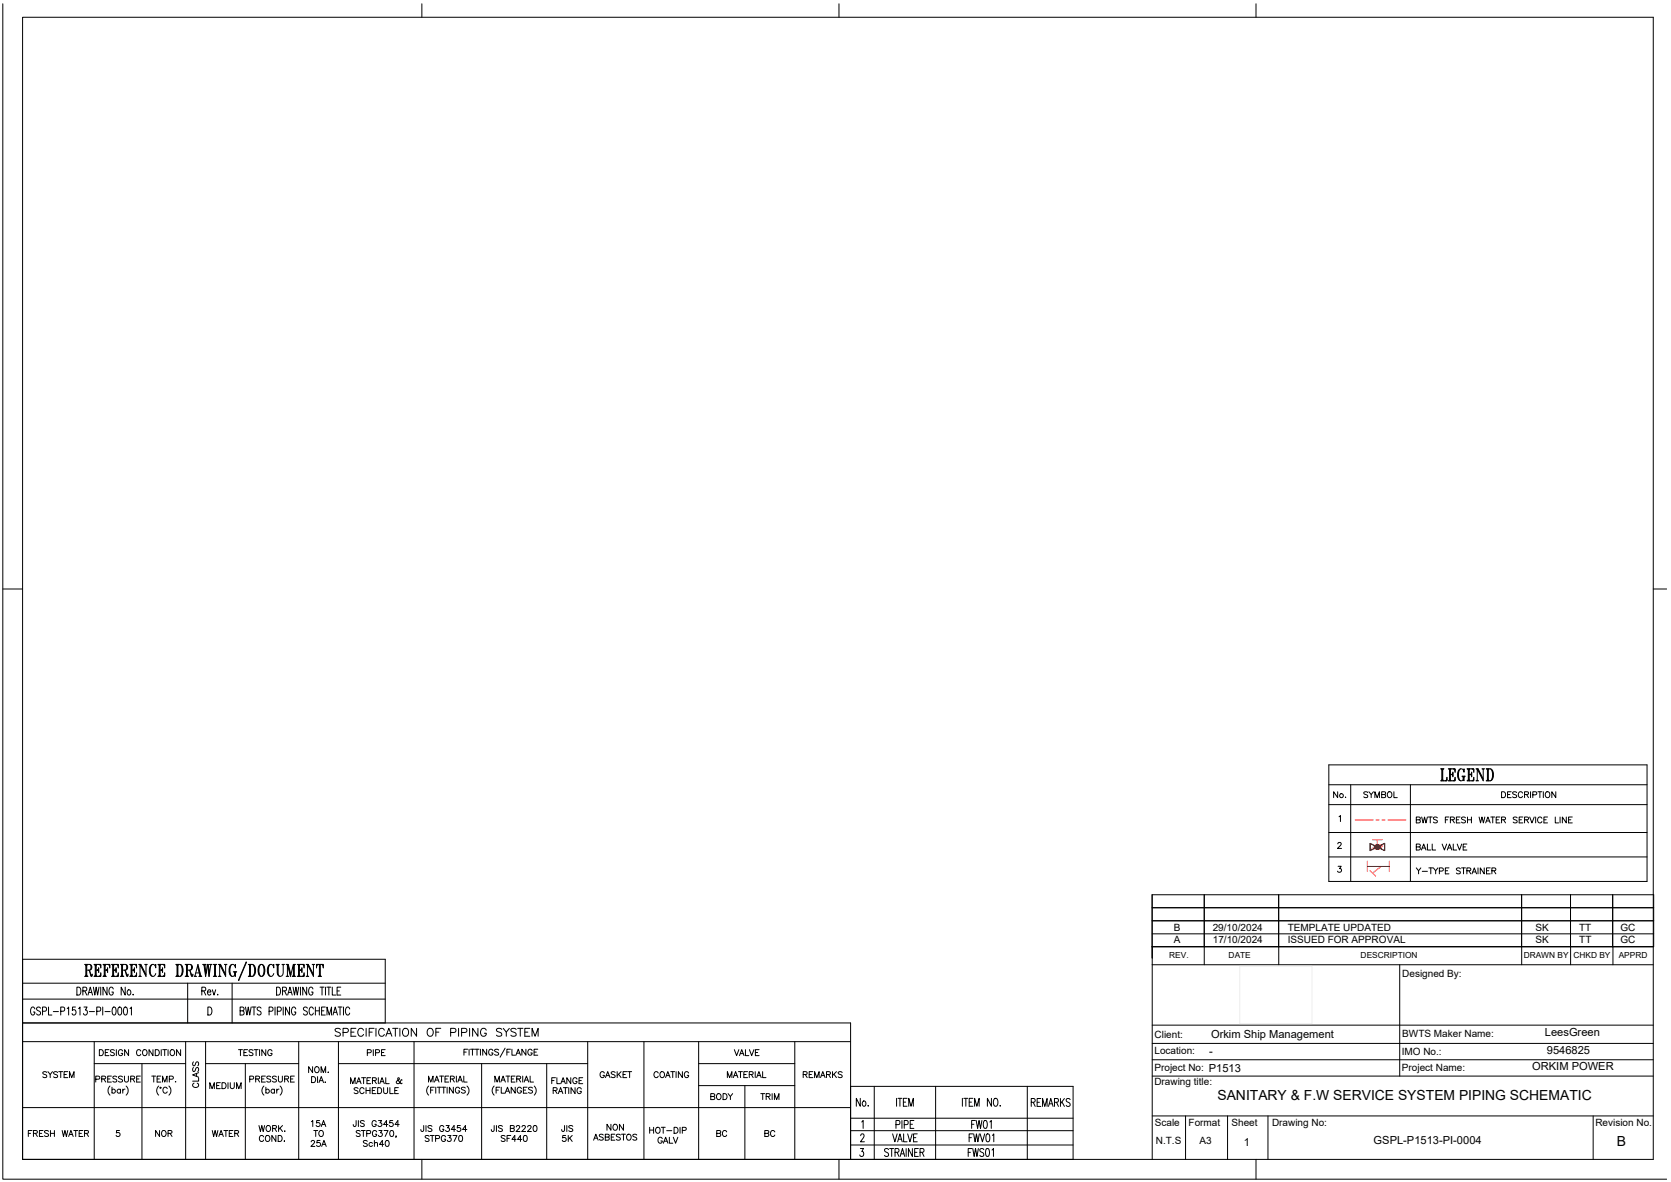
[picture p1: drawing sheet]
<svg xmlns="http://www.w3.org/2000/svg" width="420mm" height="297mm" viewBox="0 0 420 297" stroke-linecap="round" stroke-linejoin="round" font-family="sans-serif">
<!-- layer: Template -->
<g fill="none" stroke="#000" stroke-width=".25">
<path d="M5.7 4.3h410v287.1h-410zM106.1 1v3.3M211 1v3.3M315.8 1v3.3M.7 148h5M415.7 148h3.4M334.1 192.2h80v29.3h-80zM334.1 197.2h80M339.6 197.2v24.3M343.9 199.2l-.4-.2-.6 .2 .2 .3 .7 .4v.5h-.5l-.4-.2M344.2 199l.6 .7v.7M345.3 199l-.5 .7"/>
<path d="M347.4 199.7l.9-.1v-.5l-.9-.1v1.4l.9-.1v-.5l-.2-.1M349 199.2a.65 .65 0 0 1 1 .5 .65 .65 0 0 1-1 .5l-.2-.3zM350.5 199v1.4h.8M354.6 197.2v24.3M377.6 199h.4a.78 .78 0 0 1 .6 .7 .78 .78 0 0 1-.6 .7h-.4zM379.1 199.7h.5M380 199h-.9v1.4h.9M381.3 199.2l-.3-.2-.7 .2 .2 .3 .8 .5v.2l-.3 .2-.7-.2M382.8 199.3a.6 .6 0 0 0-.8-.3 .6 .6 0 0 0-.2 .9 .55 .55 0 0 0 .4 .5 .55 .55 0 0 0 .6-.3M383.3 199.7l.9-.1 .1-.5-1-.1v1.4M383.8 199.7l.5 .7M384.8 199v1.4"/>
<path d="M385.4 199.7h.9v-.6l-.9-.1v1.4M386.7 199h1M387.2 199v1.4M388.1 199v1.4M388.7 199.2a.65 .65 0 0 1 1 .5 .65 .65 0 0 1-1 .5l-.2-.3zM391.2 199v1.4l-1-1.4v1.4M334.1 202.2h80M334.1 209.2h80M334.1 215.3h80M336.4 212.1l.3-.4h.3l.2 .3-.2 .5-.7 .7h1M336.5 217.7h.7l-.4 .6a.5 .5 0 0 1 .4 .8 .5 .5 0 0 1-.9-.2M336.7 205.3l.3-.3v1.5"/>
<path d="M344.5 211.9l1.8 1 1.9-1v1.9l-1.9-.9-1.8 .9zM345.7 200.4v-1.4l.6 1.4 .5-1.4v1.4M345.7 212.9h1.2M356.1 206h.9l.1-.4-.3-.3h-.7v1.5l.9-.1 .1-.4-.3-.3M356.1 212.8l.9-.1 .1-.3-.3-.3h-.7v1.5l.9-.1 .1-.4-.3-.3M356.1 218.1l.6 .7v.8M357.3 218.1l-.6 .7M357.4 213.6l.6-1.5 .5 1.5M357.5 205.3l.3 1.5 .4-1.5 .3 1.5 .4-1.5M357.6 213.1h.7M357.6 219h1.3M358.9 212.1v1.5h.9"/>
<path d="M359.1 205.3h1M359.3 218.1h1M359.6 205.3v1.5M359.8 218.1v1.5M360.1 212.1v1.5h.9M360.4 218.1l.6 .7v.8M361.4 205.5l-.4-.2-.6 .2 .2 .4 .8 .5v.2l-.4 .2-.6-.2M361.6 218.1l-.6 .7M361.9 218.9l.9-.1v-.6l-.9-.1v1.5M362.6 212.1l.6 1.5 .6-1.5M363.4 206h.6M363.4 218.8h.6"/>
<path d="M363.9 213.6l.6-1.5 .5 1.5M364.1 213.1h.7M364.3 205.3h-.9v1.5M364.3 218.1h-.9v1.5h.9M364.7 206h.9l.1-.4-.4-.3h-.6v1.5M365.2 206l.5 .8M365.4 212.1v1.5h.9M366.2 206h.6M366.4 212.1l.6 1.5 .5-1.5M367.1 205.3h-.9v1.5h.9M367.2 218.3l-.4-.2-.6 .2 .1 .4 .8 .3v.5l-.5 .1-.4-.2M367.5 218.1h1"/>
<path d="M367.9 212.8h.6M368 218.1v1.5M368.5 205.5l-.4-.2-.6 .2 .1 .4 .9 .5v.2l-.4 .2-.6-.2M368.8 212.1h-.9v1.5h.9M368.8 218.8h.9l.1-.6-1-.1v1.5M369 206h1M369 205.3v1.5M369.3 218.8l.5 .8M370 205.3v1.5M370.1 219.6l.6-1.5 .6 1.5M370.3 219.1h.8M371.6 218.1v1.5"/>
<path d="M371.9 205.3l.4 1.5 .3-1.5 .4 1.5 .3-1.5M373.2 218.1v1.5l-1-1.5v1.5M373.6 206.8l.5-1.5 .6 1.5M373.8 206.3h.7M373.8 218.8h.5M374.7 218.1h-.9v1.5h.9M374.8 205.3h1M375.1 218.8h.9l.1-.6-1-.1v1.5M375.3 205.3v1.5M375.6 218.8l.5 .8M376.2 206h.6M377.1 205.3h-.9v1.5h.9"/>
<path d="M377.6 206h.8l.1-.6-.9-.1v1.5M378 206l.6 .8M381.5 205.5l-.4-.2-.6 .2 .1 .4 .8 .3-.1 .5-.5 .1-.3-.2M382 206h.6M382.9 205.3h-.9v1.5h.9M383.3 206h.9l.1-.6-1-.1v1.5M383.8 206l.5 .8M384.6 205.3l.6 1.5 .6-1.5M386.1 205.3v1.5M387.7 205.7a.61 .61 0 0 0-.8-.3 .61 .61 0 0 0-.3 .8 .56 .56 0 0 0 .5 .6 .56 .56 0 0 0 .6-.3M388.2 206h.6M389.1 205.3h-.9v1.5h.9"/>
<path d="M391.1 205.3v1.5h.8M392.3 205.3v1.5M393.8 205.3v1.5l-1-1.5v1.5M394.4 206h.6M395.3 205.3h-.9v1.5h.9M289.7 238h126.1v-13.1h-126.1v66.5M289.7 234.7h126.1M289.7 231.4h126.1M289.7 228.1h126.1M289.7 237.9h126M302.8 224.9v17.5M321.5 224.9v17.5"/>
<path d="M382.6 224.9v13.1M382.6 237.9v4.5M394.9 224.9v17.5M405.5 224.9v13.1M405.6 237.9v4.5M289.7 257.6h126M289.7 242.4h126M351.9 242.4v28M289.7 266.3h126M289.7 262.2h126M289.7 270.4h126M106.1 291.4v4.9"/>
<path d="M211 291.4v4.9M289.7 280.4h126M298.1 280.4v11M308.7 280.4v11M315.8 291.4v4.9M318.8 280.4v11M400.6 280.4v11"/>
</g>
<path d="M311.7 242.8h18.2v14.4h-18.2z" fill="none" stroke="#eee" stroke-width=".25"/>
<!-- layer: TEXT -->
<g fill="none" stroke="#000" stroke-width=".25">
<path d="M8.8 253.6a.56 .56 0 0 0-.7-.5 .56 .56 0 0 0-.4 .7v.5a.58 .58 0 0 0 .5 .8 .58 .58 0 0 0 .6-.8h-.4M10.2 253.4a.5 .5 0 0 0-.7-.3 .5 .5 0 0 0-.2 .6l.6 .4a.53 .53 0 0 1 .1 .9 .53 .53 0 0 1-.8-.2M10.7 254.1h.6l.3-.2-.1-.7-.8-.1v2M12.2 253.1v2h.8M13.4 254.2h1.3M15.3 254.1h.6l.3-.2-.1-.7-.8-.1v2M16.9 253.4l.4-.3v2M19 253.1h-.7v.7a.61 .61 0 0 1 .8 .6 .61 .61 0 0 1-.9 .5l-.1-.2M19.3 248.1a1.07 1.07 0 0 1 1.1 .7 1.07 1.07 0 0 1-.3 1.2l-.8 .1zM19.8 253.4l.3-.3v2M20.8 249h.7l.3-.2-.1-.6-.9-.1v2M21.1 253.1h.8l-.4 .7a.57 .57 0 0 1 .5 .9 .57 .57 0 0 1-1 0"/>
<path d="M21.3 242.4h1.3a.75 .75 0 0 1 .5 .7 .75 .75 0 0 1-.5 .7h-.8M21.3 245.4h.8M21.3 249l.5 1.1M21.4 242.4l.2 .1M21.5 242.4l.1 .3M21.6 242.4v3M21.6 245.2l-.2 .2M21.6 245.1l-.1 .3M21.7 242.5v2.7M21.8 242.4v3M21.8 245.1l.1 .3M21.8 245.2l.2 .2"/>
<path d="M21.9 242.4l-.1 .3M22 242.4l-.2 .1M22.1 250.1l.6-2 .6 2M22.2 243.8l.3 .1 .4 1.5h.2l.1-.6M22.3 249.4h.7M22.5 243.9l.4 1 .1 .2 .2-.2M22.5 254.2h1.3M22.6 242.4l.3 .4v.6l-.3 .4M22.8 244.8l.3 .4M22.9 242.7v.8M23.5 248.1l.3 2 .4-2 .3 2 .4-2M23.6 242.4h1.7v.8l-.1-.8"/>
<path d="M23.6 245.4h1.7v-.9l-.1 .9M23.7 242.4l.2 .1M23.8 242.4l.1 .3M23.9 242.4v3M23.9 245.2l-.2 .2M23.9 245.1l-.1 .3M24.1 242.5v2.7M24.2 242.4v3M24.2 243.8h.6M24.2 245.1l.1 .3M24.2 245.2l.2 .2M24.3 242.4l-.1 .3"/>
<path d="M24.3 254.1l.9-.1 .1-.3-.1-.5-.9-.1v2M24.4 242.4l-.2 .1M24.8 243.2v1.2zM24.8 243.5l-.2 .3 .2 .3M24.8 243.6l-.4 .2 .4 .1M24.8 242.4l.5 .1M25 242.4l.3 .3M25.1 242.4l.2 .4M25.3 248.1v2M25.3 245.2l-.5 .2M25.3 245.1l-.3 .3M25.3 244.9l-.2 .5"/>
<path d="M25.8 253.1v2M25.9 242.4h1.7v.8l-.1-.8M25.9 245.4h.8M26 242.4l.2 .1M26.1 242.4l.1 .3M26.2 242.4v3M26.2 245.2l-.2 .2M26.2 245.1l-.1 .3M26.3 242.5v2.7M26.4 254.2h1.3M26.4 243.8h.7M26.4 242.4v3"/>
<path d="M26.4 245.1l.1 .3M26.4 245.2l.2 .2M26.5 242.4l-.1 .3M26.6 242.4l-.2 .1M26.9 248.1v2l-1-2v2M27.1 243.2v1.2zM27.1 243.5l-.3 .3 .3 .3M27.1 243.6l-.5 .2 .5 .1M27.1 242.4l.5 .1M27.3 242.4l.3 .3M27.4 242.4l.2 .4M28 242.4h1.7v.8l-.1-.8"/>
<path d="M28 245.4h1.7v-.9l-.1 .9M28.1 242.4l.2 .1M28.2 242.4l.1 .3M28.3 242.4v3M28.3 245.2l-.2 .2M28.3 245.1l-.1 .3M28.4 253.2l.4-.1a1.35 1.35 0 0 1 0 2h-.2a1.5 1.5 0 0 1-.2-1.9zM28.5 242.5v2.7M28.5 248.5a.56 .56 0 0 0-.7-.4 .56 .56 0 0 0-.4 .7v.5a.57 .57 0 0 0 .5 .8 .57 .57 0 0 0 .6-.8h-.4M28.6 243.8h.6M28.6 242.4v3M28.6 245.1l.1 .3"/>
<path d="M28.6 245.2l.2 .2M28.7 242.4l-.1 .3M28.8 242.4l-.2 .1M29.2 243.2v1.2zM29.2 243.5l-.2 .3 .2 .3M29.2 243.6l-.4 .2 .4 .1M29.2 242.4l.5 .1M29.4 242.4l.3 .3M29.5 242.4l.2 .4M29.7 245.2l-.5 .2M29.7 245.1l-.3 .3M29.7 244.9l-.2 .5"/>
<path d="M29.8 253.2l.4-.1a1.39 1.39 0 0 1 0 2h-.2a1.57 1.57 0 0 1-.2-1.9zM30.3 242.4h1.3a.75 .75 0 0 1 .5 .7 .75 .75 0 0 1-.5 .7h-.8M30.3 245.4h.8M30.4 242.4l.2 .1M30.5 242.4l.1 .3M30.6 242.4v3M30.6 245.2l-.2 .2M30.6 245.1l-.1 .3M30.7 242.5v2.7M30.8 242.4v3M30.8 245.1l.1 .3M30.8 245.2l.2 .2"/>
<path d="M30.9 242.4l-.1 .3M31 242.4l-.2 .1M31.2 243.8l.3 .1 .4 1.5h.2l.1-.6M31.3 253.2l.3-.1a1.35 1.35 0 0 1 0 2h-.1a1.5 1.5 0 0 1-.2-1.9zM31.5 243.9l.4 1 .1 .2 .2-.2M31.5 248.1v2l-1-2v2M31.6 242.4l.3 .4v.6l-.3 .4M31.8 244.8l.3 .4M31.9 242.7v.8M32.2 248.8a.64 .64 0 0 1 .8 .5 .64 .64 0 0 1-.5 .8l-.4-.3-.1-.5zM32.6 242.4h1.7v.8l-.1-.8M32.6 245.4h1.7v-.9l-.1 .9"/>
<path d="M32.7 253.4l.3-.3v2M32.7 242.4l.3 .1M32.9 242.4l.1 .3M33 242.4v3M33 245.2l-.3 .2M33 245.1l-.1 .3M33.1 242.5v2.7M33.2 243.8h.6M33.2 242.4v3M33.2 245.1l.1 .3M33.2 245.2l.2 .2M33.3 242.4l-.1 .3"/>
<path d="M33.4 242.4l-.2 .1M33.5 249.9v.2zM33.8 243.2v1.2zM33.8 243.5l-.2 .3 .2 .3M33.8 243.6l-.4 .2 .4 .1M33.8 242.4l.5 .1M34 242.4l.3 .3M34.1 242.4l.2 .4M34.3 245.2l-.5 .2M34.3 245.1l-.3 .3M34.3 244.9l-.2 .5M34.9 245.4h.6"/>
<path d="M34.9 242.4h.5l1.3 2.5M35 245.4l.2-.2 .2 .2M35 242.4l.2 .1M35.3 242.4l1.3 2.5M36.4 242.4h.6M36.5 242.4l.2 .1 .2-.1M36.7 242.5v2.9l-1.5-3v2.8M37.9 242.8l-.2 .7 .2 1.4M38.3 242.4a2.24 2.24 0 0 0 0 3M39.1 242.8l.1-.4v.8a.79 .79 0 0 0-.9-.8 1.81 1.81 0 0 0 0 3 .78 .78 0 0 0 .9-.8M39.7 242.4h1.7v.8l-.1-.8M39.7 245.4h1.7v-.9l-.1 .9"/>
<path d="M39.8 242.4l.2 .1M39.9 242.4l.1 .3M40 242.4v3M40 245.2l-.2 .2M40 245.1l-.1 .3M40.1 242.5v2.7M40.2 243.8h.7M40.2 242.4v3M40.2 245.1l.2 .3M40.2 245.2l.3 .2M40.4 242.4l-.2 .3M40.5 242.4l-.3 .1"/>
<path d="M40.9 243.2v1.2zM40.9 243.5l-.2 .3 .2 .3M40.9 243.6l-.4 .2 .4 .1M40.9 242.4l.5 .1M41.1 242.4l.3 .3M41.2 242.4l.2 .4M41.4 245.2l-.5 .2M41.4 245.1l-.3 .3M41.4 244.9l-.2 .5M44.2 242.4h1.1a1.84 1.84 0 0 1 0 3h-1.1M44.3 242.4l.2 .1M44.4 242.4l.1 .3"/>
<path d="M44.5 242.4v3M44.5 245.2l-.2 .2M44.5 245.1l-.1 .3M44.6 242.5v2.7M44.7 242.4v3M44.7 245.1l.1 .3M44.7 245.2l.3 .2M44.8 242.4l-.1 .3M45 242.4l-.3 .1M45.3 242.4a2.3 2.3 0 0 1 0 3M45.7 242.8l.2 .7-.2 1.4M46.6 242.4h1.2a.74 .74 0 0 1 .6 .7 .74 .74 0 0 1-.6 .7h-.7"/>
<path d="M46.6 245.4h.8M46.7 242.4l.2 .1M46.8 242.4l.1 .3M46.9 242.4v3M46.9 245.2l-.2 .2M46.9 245.1l-.1 .3M47 242.5v2.7M47.1 242.4v3M47.1 245.1l.1 .3M47.1 245.2l.2 .2M47.2 242.4l-.1 .3M47.3 242.4l-.2 .1"/>
<path d="M47.5 243.8l.2 .1 .5 1.5h.2l.1-.6M47.7 243.9l.5 1 .1 .2 .2-.2M47.8 242.4l.4 .4v.6l-.4 .4M48.1 244.8l.3 .4M48.2 242.7v.8M48.8 245.4h.7M48.9 245.4l.1-.2 .2 .2M49 245.2l.8-2.8 .7 3M49.2 244.5h1M49.7 242.8l.6 2.6M49.8 242.8l.6 2.6M50 245.4h.7"/>
<path d="M50.3 245.2l-.2 .2M50.3 245.1l-.1 .3M50.4 245.1l.2 .3M50.7 249h.7l.3-.2-.1-.6-.9-.1v2M51 242.4h.8M51.1 242.4l.3 .1M51.2 242.4l.2 .3M51.2 249l.5 1.1M51.3 242.4l.4 3M51.4 242.4l.3 3M51.5 242.4l.3 2.2 .3-2.2M51.6 242.4l-.1 .3"/>
<path d="M51.7 242.4l-.2 .1M51.8 244.6l-.1 .8M52.1 242.4h.3l.3 2.2 .3-2.1M52.1 242.4l.5 3M52.2 249.3h.8l-.1-.5a.64 .64 0 0 0-.8 .5 .64 .64 0 0 0 .4 .8l.5-.3M52.2 242.4l.4 3M52.3 253.1a1.08 1.08 0 0 1 1 .7 1.08 1.08 0 0 1-.3 1.2l-.7 .1zM52.7 242.4h.6M52.7 244.6l-.1 .8M52.8 242.4l.2 .1 .2-.1M53.4 248.7l.4 1.4 .4-1.4M53.6 245.4h.9"/>
<path d="M53.6 242.4h.9M53.7 242.4l.3 .1M53.9 242.4l.1 .3M54 242.4v3M54 245.2l-.3 .2M54 245.1l-.1 .3M54.1 242.5v2.7M54.2 242.4v3M54.2 245.1l.1 .3M54.2 245.2l.2 .2M54.3 242.4l-.1 .3M54.4 242.4l-.2 .1"/>
<path d="M54.7 249.9v.2zM54.9 245.4h.7M54.9 242.4h.6l1.2 2.5M55 245.4l.2-.2 .3 .2M55 242.4l.2 .1M55.4 242.4l1.2 2.5M56.4 242.4h.7M56.5 242.4l.2 .1 .2-.1M56.7 242.5v2.9l-1.5-3v2.8M57.9 242.8l-.2 .7 .2 1.4M58.3 242.4a2.3 2.3 0 0 0 0 3M58.7 244.2h.8"/>
<path d="M58.8 244.2l.2 .2M58.9 244.2l.1 .3M59 244.2l-.1 1M59.1 242.8l.1-.4v.8a.79 .79 0 0 0-.9-.8 1.84 1.84 0 0 0 0 3l.6-.2 .3 .2v-1.2M59.1 244.4v.7M59.3 244.2l-.1 .3M59.4 244.2l-.2 .2M60.4 254l.8-.1 .2-.3-.2-.4-.8-.1v2h.6l.3-.2 .1-.5-.4-.4M61.7 253.1l.4 2 .3-2 .4 2 .3-2M61.9 241.8l-1.9 4.6zM62.4 242.4h1.1a1.81 1.81 0 0 1 0 3h-1.1M62.5 242.4l.2 .1"/>
<path d="M62.6 242.4l.1 .3M62.7 242.4v3M62.7 245.2l-.2 .2M62.7 245.1l-.1 .3M62.9 242.5v2.7M63 242.4v3M63 245.1l.1 .3M63 245.2l.2 .2M63.1 242.4l-.1 .3M63.2 242.4l-.2 .1M63.4 253.1h1M63.5 242.4a2.24 2.24 0 0 1 0 3"/>
<path d="M63.9 253.1v2M63.9 242.8a2.37 2.37 0 0 1 0 2.1M65.2 242.8l-.2 .7 .2 1.4M65.3 242.5a.73 .73 0 0 1 .8-.1 .73 .73 0 0 1 .4 .7l.1 1a1.1 1.1 0 0 1-1 1.3 2.03 2.03 0 0 1-.3-2.9zM65.6 242.4a2.3 2.3 0 0 0 0 3M65.6 253.4a.5 .5 0 0 0-.6-.3 .5 .5 0 0 0-.3 .6l.7 .4a.53 .53 0 0 1 .1 .9 .53 .53 0 0 1-.8-.2M65.9 242.4a2.3 2.3 0 0 1 0 3M66.3 242.8l.2 .7-.2 1.4M67.6 242.8a2.37 2.37 0 0 0 0 2.1M67.7 254.1h.6l.3-.2-.1-.7-.8-.1v2M68 242.4a2.3 2.3 0 0 0 0 3M68.7 242.8l.1-.4v.8a.79 .79 0 0 0-.8-.8 1.81 1.81 0 0 0 0 3 .78 .78 0 0 0 .8-.8"/>
<path d="M69.2 253.1v2M69.4 242.4h.8M69.5 242.4l.2 .1M69.5 248.1a1.07 1.07 0 0 1 1.1 .7 1.07 1.07 0 0 1-.3 1.2l-.8 .1zM69.6 242.4l.1 .3M69.7 242.4v2.1a.79 .79 0 0 0 .9 .9l.5-.5 .1-.4v-2M69.7 254.1l.9-.1 .1-.3-.1-.5-.9-.1v2M69.8 242.5l.1 2.4M69.9 242.4v2.2l.4 .8M70 242.4l-.1 .3M70.1 242.4l-.2 .1M70.9 242.4h.6"/>
<path d="M71 242.4l.2 .1 .2-.1M71 249l.9-.1 .1-.3-.1-.4-.9-.1v2M71.2 253.1v2M71.6 249l.4 1.1M72 245.4h.6M72 242.4h.5l.6 2.5M72.1 245.4l.2-.2 .2 .2M72.1 242.4l.2 .1M72.3 245.2v-2.8l.7 3 .8-3v3M72.3 250.1l.6-2 .6 2M72.4 242.4l.6 2.5M72.5 249.4h.8"/>
<path d="M72.8 253.1v2l-1-2v2M73.5 245.4h.8M73.7 248.1l.3 2 .4-2 .3 2 .4-2M73.8 242.4h.5M73.8 245.2l-.2 .2M73.8 245.1l-.1 .3M73.9 242.5v2.7M74 242.4v3M74 245.1l.1 .3M74 245.2l.2 .2M74.1 242.4l-.1 .3M74.2 242.4l-.2 .1"/>
<path d="M74.4 253.6a.56 .56 0 0 0-.7-.5 .56 .56 0 0 0-.4 .7v.5a.57 .57 0 0 0 .5 .8 .57 .57 0 0 0 .6-.8h-.4M74.7 242.4h1.8v.8l-.1-.8M74.7 245.4h1.8v-.9l-.1 .9M74.9 242.4l.2 .1M75 242.4l.1 .3M75.1 242.4v3M75.1 245.2l-.2 .2M75.1 245.1l-.1 .3M75.2 242.5v2.7M75.3 243.8h.6M75.3 242.4v3M75.3 245.1l.1 .3"/>
<path d="M75.3 245.2l.2 .2M75.4 242.4l-.1 .3M75.5 242.4l-.2 .1M75.6 248.1v2M75.9 243.2v1.2zM75.9 243.5l-.2 .3 .2 .3M75.9 243.6l-.4 .2 .4 .1M75.9 242.4l.6 .1M76.1 242.4l.4 .3M76.2 242.4l.3 .4M76.5 245.2l-.6 .2M76.5 245.1l-.4 .3"/>
<path d="M76.5 244.9l-.3 .5M77 245.4h.6M77 242.4h.5l1.3 2.5M77.1 245.4l.2-.2 .2 .2M77.1 242.4l.2 .1M77.1 248.1v2l-1-2v2M77.3 253.4a.5 .5 0 0 0-.7-.3 .5 .5 0 0 0-.2 .6l.6 .4a.53 .53 0 0 1 .1 .9 .53 .53 0 0 1-.8-.2M77.4 242.4l1.3 2.5M78.5 242.4h.6M78.6 242.4l.2 .1 .2-.1M78.7 248.5a.56 .56 0 0 0-.7-.4 .56 .56 0 0 0-.4 .7v.5a.57 .57 0 0 0 .5 .8 .57 .57 0 0 0 .6-.8h-.4M78.8 253.6a.55 .55 0 0 0-.7-.5 .55 .55 0 0 0-.4 .7v.5a.55 .55 0 0 0 .4 .8 .55 .55 0 0 0 .7-.5"/>
<path d="M78.8 242.5v2.9l-1.5-3v2.8M79.3 253.1v2M79.3 254h1M79.7 242.4l-.1 .8v-.8h1.7v.8l-.1-.8M79.8 242.4l-.2 .4M79.9 242.4l-.3 .3M80 245.4h.8M80.1 242.4l-.5 .1M80.3 253.1v2M80.3 242.4v3M80.3 245.2l-.2 .2M80.3 245.1l-.1 .3"/>
<path d="M80.4 242.5v2.7M80.5 248.1h1M80.5 242.4v3M80.5 245.1l.1 .3M80.5 245.2l.2 .2M80.7 242.4l.6 .1M80.9 254h.5M80.9 242.4l.4 .3M81 248.1v2M81.1 242.4l.2 .4M81.8 253.1h-.9v2h.9M81.8 248.1v2"/>
<path d="M82.2 248.1h1M82.2 255.1v-2l.6 2 .6-2v2M82.7 248.1v2M83.6 248.1v2h.8M83.7 255.1l.6-2 .6 2M83.9 254.4h.8M84.8 249h.5M85 253.1h1M85.5 253.1v2M85.6 258.7a.76 .76 0 0 0-1.3 .2l.1 .3 1.1 .5 .1 .4a.89 .89 0 0 1-1.3 0M85.7 248.1h-.9v2h.9M86.3 259.5h.8a.52 .52 0 0 0 .5-.6 .52 .52 0 0 0-.5-.5h-.8v2"/>
<path d="M86.4 253.1v2M87.9 253.6a.56 .56 0 0 0-.7-.5 .56 .56 0 0 0-.3 .7v.5a.56 .56 0 0 0 .3 .8 .56 .56 0 0 0 .7-.5M88.3 259.4h.7M89.5 258.4h-1.2v2h1.2M91.4 258.9a.74 .74 0 0 0-.8-.5 .74 .74 0 0 0-.6 .8 .83 .83 0 0 0 .2 1.1 .83 .83 0 0 0 1.1-.2l.1-.2M92.1 258.4v2M92.8 259.4h.8M94.1 258.4h-1.3v2M94.5 258.4v2M96.6 258.9a.73 .73 0 0 0-.8-.5 .73 .73 0 0 0-.6 .8 .83 .83 0 0 0 .3 1.1 .83 .83 0 0 0 1-.2l.1-.2M97.3 259.8h1M98.7 258.4h1.4"/>
<path d="M99.4 258.4v2M100.5 258.4v2M101.4 258.7a.92 .92 0 0 1 1.3 .1 .92 .92 0 0 1-.2 1.3 .92 .92 0 0 1-1.3-.1 .92 .92 0 0 1 .2-1.3zM104.7 258.4v2l-1.3-2v2M107.6 258.7a.92 .92 0 0 1 1.3 .1 .92 .92 0 0 1-.2 1.3 .92 .92 0 0 1-1.3-.1 .92 .92 0 0 1 .2-1.3zM109.6 259.4h.7M110.8 258.4h-1.2v2M113.3 259.5h.9a.52 .52 0 0 0 .5-.6 .52 .52 0 0 0-.5-.5h-.9v2M115.3 258.4v2M116.1 259.5h.8a.52 .52 0 0 0 .5-.6 .52 .52 0 0 0-.5-.5h-.8v2M118.1 258.4v2M120.2 258.4v2l-1.4-2v2"/>
<path d="M122.3 258.9a.74 .74 0 0 0-.9-.5 .74 .74 0 0 0-.6 .8 .83 .83 0 0 0 .3 1.1 .83 .83 0 0 0 1.1-.2l.1-.4h-.5M126.2 258.7a.76 .76 0 0 0-1.4 .2l.2 .3 1 .4 .2 .5a.9 .9 0 0 1-1.4 0M126.5 258.4l.8 1v1M128.1 258.4l-.8 1M129.8 258.7a.76 .76 0 0 0-1.4 .2l.2 .3 1 .4 .2 .5a.9 .9 0 0 1-1.4 0M130.2 258.4h1.3M130.8 258.4v2M132 259.4h.7M133.2 258.4h-1.2v2h1.2M24.1 271.2l.8-.1 .1-.5-.9-.2v1.5M25 263.8h.5a.8 .8 0 0 1 .5 .7 .8 .8 0 0 1-.5 .8h-.5zM25.6 271.1h.8l.2-.4-.4-.3h-.6v1.5"/>
<path d="M26.1 271.1l.5 .8M26.5 264.5h.5M27.1 271.1h.6M27.4 263.8h-.9v1.5h.9M27.7 272.9a1.57 1.57 0 0 0 0 2.3M28 270.4h-.9v1.5h.9M28.2 273.9a.47 .47 0 0 1 .7 0 .47 .47 0 0 1 0 .7 .47 .47 0 0 1-.7-.1M28.2 273.2v1.5M28.8 264l-.4-.2-.6 .2 .1 .4 .8 .3-.1 .5-.5 .1-.3-.2M29.3 263.8v1.5M29.4 270.6l-.4-.2-.6 .2v.3l1 .6v.2l-.4 .2-.6-.2M30.3 273.9a.48 .48 0 0 0-.7 0 .48 .48 0 0 0 0 .7 .48 .48 0 0 0 .7-.1"/>
<path d="M30.3 273.7v1M30.8 270.6l-.4-.2-.6 .2 .1 .4 .9 .5v.2l-.4 .2-.6-.2M30.8 264.1a.54 .54 0 0 0-.6-.3 .54 .54 0 0 0-.4 .6v.3a.53 .53 0 0 0 .5 .6 .53 .53 0 0 0 .5-.6h-.3M30.9 273.7v1M31.3 270.4v1.1l.4 .4 .5-.2 .1-1.3M31.4 273.7l-.3 .1-.2 .4M31.7 272.9a1.53 1.53 0 0 1 0 2.3M32.3 263.8v1.5l-1-1.5v1.5M32.9 271.1h.8l.2-.4-.4-.3h-.6v1.5M33.4 271.1l.5 .8M34.4 271.1h.5M35.3 270.4h-.9v1.5h.9"/>
<path d="M35.4 264.1a.54 .54 0 0 0-.6-.3 .54 .54 0 0 0-.5 .6v.3a.54 .54 0 0 0 .5 .6 .54 .54 0 0 0 .6-.4M36 264l.1-.2a.71 .71 0 0 1 .9 .7 .71 .71 0 0 1-.9 .7l-.3-.5zM38.1 270.4h1M38.5 263.8v1.5l-1-1.5v1.5M38.7 270.4v1.5M39 263.8h.5a.8 .8 0 0 1 .6 .7 .8 .8 0 0 1-.6 .8h-.5zM39.5 271.1h.6M39.9 272.9a1.53 1.53 0 0 0 0 2.3M40.4 270.4h-.9v1.5h.9M40.5 263.8v1.5M40.9 271.9v-1.5l.5 1.5 .6-1.5v1.5M40.9 263.8h1"/>
<path d="M41.4 263.8v1.5M42 273.6a.56 .56 0 0 0-.6-.4 .56 .56 0 0 0-.4 .6 .63 .63 0 0 0 .2 .8 .63 .63 0 0 0 .8-.1v-.1M42.3 263.8v1.5M42.5 272.9a1.53 1.53 0 0 1 0 2.3M42.6 271.2l.8-.1 .1-.5-.9-.2v1.5M43 263.8a.71 .71 0 0 1 .9 .7 .71 .71 0 0 1-.9 .7l-.2-.5zM44.1 271.9h.1zM45.4 263.8v1.5l-1-1.5v1.5M60 263.8h1M60.5 263.8v1.5M61.3 264.5h.6M62.3 263.8h-1v1.5h1"/>
<path d="M62.8 271.2l.9-.1v-.5l-.9-.2v1.5M63.6 264l-.3-.2h-.6v.5l.8 .4 .1 .4-.3 .2-.7-.2M63.9 263.8h1M64.3 271.1h.8l.1-.5-.9-.2v1.5M64.4 263.8v1.5M64.8 271.1l.5 .8M65.3 263.8v1.5M65.8 271.1h.6M66.4 272.9a1.53 1.53 0 0 0 0 2.3M66.7 270.4h-.9v1.5h.9M66.8 263.8v1.5l-1-1.5v1.5M66.9 273.9a.48 .48 0 0 1 .7 0 .48 .48 0 0 1 0 .7 .48 .48 0 0 1-.7-.1"/>
<path d="M66.9 273.2v1.5M68.1 270.6l-.4-.2-.6 .2 .1 .4 .9 .5v.2l-.4 .2-.6-.2M68.4 264.1a.56 .56 0 0 0-.6-.3 .56 .56 0 0 0-.5 .6v.3a.54 .54 0 0 0 .6 .6 .54 .54 0 0 0 .5-.6h-.4M69 273.9a.48 .48 0 0 0-.7 0 .48 .48 0 0 0 0 .7 .48 .48 0 0 0 .7-.1M69 273.7v1M69.5 270.6l-.4-.2-.6 .2 .1 .3 .8 .5v.5h-.5l-.4-.2M69.6 273.7v1M70 270.4v1.1l.4 .4 .5-.2 .1-1.3M70.2 273.7l-.4 .1-.2 .4M70.4 272.9a1.53 1.53 0 0 1 0 2.3M71.6 271.1h.8l.1-.5-.9-.2v1.5M72.1 271.1l.5 .8"/>
<path d="M73.1 271.1h.5M74 270.4h-.9v1.5h.9M78.3 270.6h.6a.8 .8 0 0 1 .5 .7 .8 .8 0 0 1-.5 .8h-.6zM78.6 268.1v1.5l-1-1.5v1.5M79.4 268.1a.7 .7 0 0 1 .9 .7 .7 .7 0 0 1-.9 .7l-.3-.5zM79.8 270.6v1.5M80.2 272.1l.6-1.5 .6 1.5M80.4 271.6h.7M80.7 269.6v-1.5l.6 1.5 .6-1.5v1.5M81.8 271.9v.2zM82.5 269.4v.2zM88.1 272.3v-1.5l.6 1.5 .6-1.5v1.5"/>
<path d="M89.6 272.3l.6-1.5 .6 1.5M89.9 271.8h.7M90 273.5l-.3-.2-.7 .2 .2 .4 .8 .5v.2l-.3 .2-.7-.2M90.9 270.8h1M91.4 270.8v1.5M91.5 273.7a.56 .56 0 0 0-.6-.4 .56 .56 0 0 0-.4 .6 .63 .63 0 0 0 .2 .8 .63 .63 0 0 0 .8-.1v-.1M92 273.3v1.5M92 274h1M92.3 271.5h.5M93 273.3v1.5M93.2 270.8h-.9v1.5h.9M93.6 274h.6"/>
<path d="M93.6 271.5h.9l.1-.4-.3-.3h-.7v1.5M94.1 271.5l.5 .8M94.5 273.3h-.9v1.5h.9M95 273.3h.5a.81 .81 0 0 1 .5 .8 .81 .81 0 0 1-.5 .7h-.5zM95.1 270.8v1.5M95.5 272.3l.6-1.5 .5 1.5M95.7 271.8h.7M96.5 273.3v1.3l.4 .2 .5-.2 .1-1.3M97 270.8v1.5h.9M97 260.4l.8-2 .7 2M98 273.3v1.5h.9M99.3 274h.5"/>
<path d="M100.2 273.3h-.9v1.5h.9M101.1 271.5l-.2-.2a.91 .91 0 0 1-1.2 .9v-.4l.7-.6-.2-.4-.2 .2 .1 .4 .6 .8 .3 .1 .1-.1M107.7 271.9v-1.5l.6 1.5 .6-1.5v1.5M107.8 272.9a1.53 1.53 0 0 0 0 2.3M108.3 273.9h.5M109.2 273.2h-.9v1.5M109.2 271.9l.6-1.5 .6 1.5M109.5 271.4h.7M109.6 273.2v1.5M109.9 273.2h1M110.4 273.2v1.5M110.5 270.4h1"/>
<path d="M111 270.4v1.5M111.1 273.2h1M111.6 273.2v1.5M111.9 271.1h.6M112.4 273.2v1.5M112.8 270.4h-.9v1.5h.9M113.2 271.1h.9l.1-.5-1-.2v1.5M113.8 271.1l.4 .8M114 273.2v1.5l-1-1.5v1.5M114.8 270.4v1.5M115.1 271.9l.6-1.5 .6 1.5M115.3 271.4h.7"/>
<path d="M115.6 273.6a.56 .56 0 0 0-.7-.4 .56 .56 0 0 0-.4 .6v.4a.54 .54 0 0 0 .5 .5 .54 .54 0 0 0 .6-.5h-.4M116.6 270.4v1.5h.9M116.7 264.4h.5M117 273.4l-.4-.2-.6 .2 .1 .4 .9 .5v.2l-.4 .2-.6-.2M117.4 272.9a1.53 1.53 0 0 1 0 2.3M117.6 263.7h-.9v1.5M117.9 263.7v1.5M118.3 263.7h1M118.8 263.7v1.5M119.5 263.7h.9M119.9 263.7v1.5M120.8 263.7v1.5"/>
<path d="M122.4 263.7v1.5l-1-1.5v1.5M123.9 264a.54 .54 0 0 0-.6-.3 .54 .54 0 0 0-.4 .5v.4a.53 .53 0 0 0 .5 .6 .53 .53 0 0 0 .5-.6h-.3M124.3 272.9a1.53 1.53 0 0 0 0 2.3M124.4 271.9v-1.5l.6 1.5 .6-1.5v1.5M124.7 273.9h.6M125.4 263.9l-.4-.2-.6 .2 .1 .3 .9 .6v.2l-.4 .2-.6-.2M125.7 273.2h-1v1.5M125.9 271.9l.6-1.5 .6 1.5M126 273.2v1.5h.9M126.1 271.4h.8M127 263.4l-1.3 2.3M127 274.7l.6-1.5 .6 1.5"/>
<path d="M127.2 270.4h1M127.3 274.2h.7M127.5 264.4h.5M127.7 270.4v1.5M128.4 263.7h-.9v1.5M128.6 271.1h.5M128.7 263.7v1.5h.9M129.5 270.4h-.9v1.5h.9M129.5 273.2v1.5l-1-1.5v1.5M129.7 265.2l.6-1.5 .6 1.5M129.9 271.1h.9l.1-.5-1-.2v1.5M129.9 264.7h.7"/>
<path d="M130.4 271.1l.5 .8M131.1 273.6a.56 .56 0 0 0-.6-.4 .56 .56 0 0 0-.5 .6v.4a.54 .54 0 0 0 .6 .5 .54 .54 0 0 0 .5-.5h-.3M131.4 270.4v1.5M131.6 273.9h.6M131.8 271.9l.6-1.5 .5 1.5M132 271.4h.7M132.2 263.7v1.5l-1-1.5v1.5M132.5 273.2h-.9v1.5h.9M133.3 270.4v1.5h.8M133.8 260.4v-2l.7 2 .8-2v2M133.8 264a.56 .56 0 0 0-.6-.3 .56 .56 0 0 0-.5 .5v.4a.54 .54 0 0 0 .6 .6 .54 .54 0 0 0 .5-.6h-.4M133.9 273.4l-.4-.2-.6 .2 .1 .4 .9 .5v.2l-.4 .2-.6-.2"/>
<path d="M134.3 264.4h.6M134.3 272.9a1.57 1.57 0 0 1 0 2.3M135.2 263.7h-.9v1.5h.9M138.7 271.5h.6M139.1 274h.8l.1-.5-.9-.2v1.5M139.6 274l.5 .8M139.7 270.8h-1v1.5M140 270.8v1.5h.9M140.4 274.8l.6-1.5 .5 1.5M140.6 274.3h.7M141 272.3l.6-1.5 .6 1.5M141.2 271.8h.8"/>
<path d="M141.7 273.3h1M142.2 273.3v1.5M143 273.3v1.5M143.5 270.8v1.5l-1-1.5v1.5M144.6 273.3v1.5l-1-1.5v1.5M145.1 271.2a.54 .54 0 0 0-.6-.4 .54 .54 0 0 0-.5 .6v.4a.53 .53 0 0 0 .6 .5 .53 .53 0 0 0 .5-.5h-.4M145.6 271.5h.6M146.2 273.7a.56 .56 0 0 0-.7-.4 .56 .56 0 0 0-.4 .6 .63 .63 0 0 0 .2 .8 .63 .63 0 0 0 .8-.1l.1-.3h-.4M146.5 270.8h-.9v1.5h.9M165.5 269.7a.56 .56 0 0 0-.6-.4 .56 .56 0 0 0-.5 .6v.3a.56 .56 0 0 0 .5 .6 .56 .56 0 0 0 .6-.4M166.2 269.4a.7 .7 0 0 1 .9 .7 .7 .7 0 0 1-.9 .6l-.3-.5zM167.4 270.8l.5-1.5 .6 1.5"/>
<path d="M167.6 270.3h.7M168.6 269.3h1M169.1 269.3v1.5M170 269.3v1.5M171.6 269.3v1.5l-1-1.5v1.5M173.2 269.7a.56 .56 0 0 0-.7-.4 .56 .56 0 0 0-.4 .6v.3a.54 .54 0 0 0 .5 .6 .54 .54 0 0 0 .6-.6h-.4M182.9 270.8v-1.5l.6 1.5 .5-1.5v1.5M184.4 270.8l.6-1.5 .5 1.5M184.6 270.3h.7M185.7 269.3h1M186.2 269.3v1.5M187 270h.6"/>
<path d="M188 269.3h-1v1.5h1M188.4 270h.9v-.5l-.9-.2v1.5M188.9 270l.5 .8M189.9 269.3v1.5M190.3 270.8l.5-1.5 .6 1.5M190.5 270.3h.7M191.8 269.3v1.5h.8M216.3 276v2l-1-2v2M217 276.8a.64 .64 0 0 1 .8 .4 .64 .64 0 0 1-.4 .8l-.4-.1-.2-.5zM218.3 277.8v.2zM225.4 276v2M225.8 276h1"/>
<path d="M226.3 276v2M227.1 277h.6M228.1 276h-1v2h1M228.5 278v-2l.6 2 .5-2v2M242 276v2M242.3 276h1M242.9 276v2M243.7 277h.6M244.6 276h-.9v2h.9M245.1 278v-2l.5 2 .6-2v2M249.3 276v2l-1-2v2M250.1 276.1l.1-.1a1.1 1.1 0 0 1 .4 1.9l-.1 .1a1.1 1.1 0 0 1-.4-1.9z"/>
<path d="M251.5 277.8v.2zM259.3 277l.8-.1 .2-.3-.2-.5h-.8v1.9M259.8 277l.5 1M260.8 277h.6M261.7 276.1h-.9v1.9h.9M262.1 278v-1.9l.6 1.9 .6-1.9v1.9M263.6 278l.6-1.9 .6 1.9M263.8 277.4h.8M265.1 277l.9-.1 .1-.3-.1-.5h-.9v1.9M265.6 277l.5 1M266.6 276.1v1.9M267 276.9l.6 1.1"/>
<path d="M267.6 276.1l-1 1.3M269.1 276.3a.52 .52 0 0 0-.6-.3 .52 .52 0 0 0-.4 .5l.1 .3 .7 .4 .2 .6a.57 .57 0 0 1-1 0M7.1 284.8h.6M8.1 284.1h-1v1.5M8.4 284.8l.9-.1v-.5l-.9-.1v1.5M8.9 284.8l.5 .8M9.9 284.8h.6M10.8 284.1h-.9v1.5h.9M12.2 284.3l-.4-.2-.6 .2 .1 .4 .9 .5v.2l-.4 .2-.6-.2M12.7 284.8h1M12.7 284.1v1.5M13.7 284.1v1.5"/>
<path d="M15.6 284.1l.4 1.5 .3-1.5 .4 1.5 .3-1.5M17.3 285.6l.5-1.5 .6 1.5M17.5 285.1h.7M18.5 284.1h1M19 284.1v1.5M19.9 284.8h.6M20.8 284.1h-.9v1.5h.9M21.3 284.8l.8-.1 .1-.5-.9-.1v1.5M21.8 284.8l.5 .8M30 284.1h-.7v.6a.53 .53 0 0 1 .8 0 .53 .53 0 0 1-.1 .8 .53 .53 0 0 1-.8-.2M65.1 282.9l.4 1.5 .3-1.5 .4 1.5 .3-1.5M66.3 285.7a.54 .54 0 0 0-.6-.4 .54 .54 0 0 0-.5 .6v.4a.54 .54 0 0 0 .5 .6 .54 .54 0 0 0 .6-.4"/>
<path d="M66.9 285.6l.1-.2a.71 .71 0 0 1 .9 .7 .71 .71 0 0 1-.9 .7l-.3-.5zM67 283.1l.2-.2a.7 .7 0 0 1 .9 .7 .7 .7 0 0 1-.9 .7l-.3-.5zM68.5 283.6l.9-.1 .1-.5-1-.1v1.5M69 283.6l.5 .8M69.4 285.3v1.6l-1-1.6v1.6M69.9 285.3h.5a.8 .8 0 0 1 .6 .8 .8 .8 0 0 1-.6 .8h-.5zM70 282.9v1.5M70.4 283.5l.6 .9M71 282.9l-1 .9M71.4 286.8h.2zM71.5 284.3h.2zM78.2 287l.3-.4h.3l.3 .3-.2 .5-.7 .7h1"/>
<path d="M78.3 281.9l.3-.3v1.5M78.9 284.1h1M79.4 284.1v1.5M80.3 284.3l.2-.1a.71 .71 0 0 1 .8 .7 .71 .71 0 0 1-.8 .6l-.3-.5zM80.4 281.6h-.8v.6a.54 .54 0 0 1 .8 0 .54 .54 0 0 1-.1 .8 .54 .54 0 0 1-.8-.2M80.5 286.6h-.8v.7a.53 .53 0 0 1 .8 0 .53 .53 0 0 1-.1 .8 .53 .53 0 0 1-.8-.3M80.8 283.1l.6-1.5 .5 1.5M80.9 288.1l.6-1.5 .5 1.5M81 282.6h.7M81.1 287.6h.7M89.5 281.6v1.4l-.4 .1-.3-.5M90.1 281.6v1.5"/>
<path d="M90.6 284.3l-.4-.2-.6 .2 .1 .4 .8 .3-.1 .5-.5 .1-.3-.2M90.9 284.1h.9M91.4 284.1v1.5M91.6 281.8l-.3-.2-.7 .2 .1 .4 .8 .2 .1 .3v.2l-.3 .2-.7-.2M92.2 284.9l.9-.1 .1-.2-.1-.4-.9-.1v1.5M92.4 286.8l-.4-.2-.6 .2 .1 .4 .9 .5v.2l-.4 .2-.6-.2M93.6 287.3a.48 .48 0 0 0-.7-.1 .48 .48 0 0 0 0 .8 .48 .48 0 0 0 .7-.1M94.1 287.4l.4-.3 .4 .1v.9M94.1 286.6v1.5M94.6 282a.54 .54 0 0 0-.6-.4 .54 .54 0 0 0-.5 .6v.3a.53 .53 0 0 0 .6 .6 .53 .53 0 0 0 .5-.6h-.4M94.7 284.5a.54 .54 0 0 0-.6-.4 .54 .54 0 0 0-.5 .6v.3a.53 .53 0 0 0 .6 .6 .53 .53 0 0 0 .5-.6h-.4M95.2 281.6h.8l-.5 .6a.5 .5 0 0 1 .4 .8 .5 .5 0 0 1-.9-.2"/>
<path d="M95.3 284.1h.8l-.5 .6a.5 .5 0 0 1 .4 .8 .5 .5 0 0 1-.9-.2M96.5 287.6h-1.1l.7-1v1.5M96.6 284.1h1l-.8 1.5M97.1 286.7a.73 .73 0 0 1 .9 .5 .73 .73 0 0 1-.6 .9h-.1a.92 .92 0 0 1-.2-1.4zM97.5 282.6h-1l.7-1v1.5M98.2 284.2a.74 .74 0 0 1 .9 .5 .74 .74 0 0 1-.5 .9l-.4-.1-.2-.5zM98.7 281.6h-.7v.6a.54 .54 0 0 1 .8 0 .54 .54 0 0 1-.1 .8 .54 .54 0 0 1-.8-.2M99.6 285.5h-.1h.1l-.1 .4M100.4 282.6h-1.1l.7-1v1.5M106.5 282.9v1.3l-.4 .2-.3-.6M107.1 282.9v1.5M107.9 285.6l-.4-.3-.5 .1v.5l.7 .3 .2 .4-.4 .3-.6-.3"/>
<path d="M108.2 285.3h1M108.6 283.1l-.3-.2-.7 .2 .1 .3 .8 .3 .1 .2v.2l-.3 .3-.7-.3M108.7 285.3v1.6M109.5 286.1h.9l.1-.2-.1-.5-.9-.1v1.6M111.6 283.2a.54 .54 0 0 0-.6-.4 .54 .54 0 0 0-.5 .6v.4a.53 .53 0 0 0 .6 .6 .53 .53 0 0 0 .5-.6h-.4M112 285.7a.56 .56 0 0 0-.6-.4 .56 .56 0 0 0-.4 .6v.4a.54 .54 0 0 0 .5 .6 .54 .54 0 0 0 .5-.6h-.3M112.2 282.9h.8l-.5 .5a.49 .49 0 0 1 .4 .8 .49 .49 0 0 1-.9-.1M112.6 285.3h.8l-.4 .6a.5 .5 0 0 1 .4 .5 .5 .5 0 0 1-.4 .5 .5 .5 0 0 1-.5-.3M113.9 285.3h1l-.7 1.6M114.5 283.8h-1l.7-.9v1.5M115.5 285.4l.2-.1a.78 .78 0 0 1 .6 .8 .78 .78 0 0 1-.6 .8 .97 .97 0 0 1-.2-1.5zM115.7 282.9h-.7v.6a.53 .53 0 0 1 .8 0 .53 .53 0 0 1-.1 .8 .53 .53 0 0 1-.8-.2"/>
<path d="M117.4 283.8h-1.1l.7-.9v1.5M124.3 282.9l-.1 1.3-.4 .2-.2-.2-.1-.4M124.8 282.9v1.5M126.3 283.1l-.3-.2-.7 .2 .2 .3 .7 .3 .1 .2v.2l-.3 .3-.7-.3M127 285.6l-.4-.3-.5 .1v.5l.8 .3 .1 .4-.4 .3-.6-.3M127.5 286.1h.6M128.3 283.6l.9-.1 .1-.5-1-.1v1.5l1-.2v-.5l-.3-.1M128.4 285.3h-.9v1.6M129.8 286.3h-1.1l.7-1v1.6M129.8 283.2l.3-.3h.4l.2 .2-.9 1.3h1M131.2 286.3h-1.1l.8-1v1.6M131.3 283.2l.2-.3h.3l.3 .2-.2 .5-.7 .8h1"/>
<path d="M131.8 285.4l.2-.1a.78 .78 0 0 1 .6 .8 .78 .78 0 0 1-.6 .8 .97 .97 0 0 1-.2-1.5zM132.7 283.2l.3-.3h.4l.1 .2-.9 1.3h1M134.2 282.9h.3a.78 .78 0 0 1 .5 .7 .78 .78 0 0 1-.5 .8l-.3-.1-.2-.6zM142 282.9l-.1 1.3-.4 .2-.2-.2-.1-.4M142.2 285.3h-.7l-.1 .7a.53 .53 0 0 1 .8 0 .53 .53 0 0 1 0 .8 .53 .53 0 0 1-.8-.2M142.5 282.9v1.5M142.9 285.3v1.6M143.2 286l.7 .9M143.9 285.3l-1 1M144 283.1l-.3-.2-.7 .2 .2 .3 .7 .3 .1 .2v.2l-.3 .3-.7-.3M149.3 286.5l.5-1.5 .6 1.5M149.5 286h.7"/>
<path d="M151.7 285.2l-.4-.2-.6 .2 .1 .3 .9 .6v.2l-.4 .2-.6-.2M152.2 285.8l.8-.1 .1-.5-.9-.2v1.5l.9-.1 .1-.4-.4-.2M153.6 282.5v1.5l-1-1.5v1.5M153.7 285.8h.6M154.4 282.6a.71 .71 0 0 1 .9 .7 .71 .71 0 0 1-.9 .7l-.3-.5zM154.6 285h-.9v1.5h.9M156 285.2l-.4-.2-.6 .2 .1 .4 .9 .5v.2l-.4 .2-.6-.2M156.3 285h1M156.8 282.5v1.5l-1-1.5v1.5M156.8 285v1.5M157.8 285.1a.71 .71 0 0 1 .9 .7 .71 .71 0 0 1-.9 .7l-.2-.5zM160.1 285.2l-.3-.2-.7 .2 .1 .3 .9 .6v.2l-.3 .2-.7-.2"/>
<path d="M163.4 283.3v1.5M163.4 284h.9M164.3 283.3v1.5M165.1 283.4a.7 .7 0 0 1 .9 .6 .7 .7 0 0 1-.9 .7l-.3-.5zM166.3 283.3h1M166.5 286.2a.56 .56 0 0 0-.6-.4 .56 .56 0 0 0-.5 .6v.3a.54 .54 0 0 0 .6 .6 .54 .54 0 0 0 .5-.6h-.3M166.8 283.3v1.5M166.8 287.3l.6-1.5 .5 1.5M167 286.8h.7M167.6 284.1h1.3M168.3 285.8v1.5h.9M169.3 285.8l.6 1.5 .5-1.5"/>
<path d="M169.5 283.3h.5a.8 .8 0 0 1 .5 .7 .8 .8 0 0 1-.5 .8h-.5zM171 283.3v1.5M171.6 284.1l.8-.1 .1-.6-.9-.1v1.5M216.3 288.6h.8l-.4 .8a.57 .57 0 0 1 .5 .9 .57 .57 0 0 1-1-.1M216.4 285.4l.3-.5 .4 .1 .2 .3-.2 .7-.7 .9h.9M216.7 282l.3-.4v2M223.4 288.9a.53 .53 0 0 0-.6-.3 .53 .53 0 0 0-.4 .5l.2 .3 .7 .4 .1 .5a.59 .59 0 0 1-1 0M223.7 288.6h1M224.2 288.6v2M224.4 284.9l.6 2 .6-2M225.1 289.6l.8-.1 .1-.3-.1-.5-.8-.1v2M225.3 282.6l.9-.1 .1-.3-.1-.5-.9-.1v2"/>
<path d="M225.6 289.6l.4 1M225.7 286.9l.6-2 .6 2M225.9 286.3h.7M226.3 290.6l.6-2 .6 2M226.6 290h.7M226.8 281.6v2M227.2 284.9v2h.9M227.4 282.6l.8-.1 .2-.3-.2-.5-.8-.1v2M227.8 288.6v2M228.2 284.9l.6 2 .6-2M228.9 282.5h.5M229.4 288.6v2l-1-2v2"/>
<path d="M229.7 285.9h.6M229.8 281.6h-.9v2h.9M230 289.6h.6M230.6 284.9h-.9v2h.9M230.9 288.6h-.9v2h.9M231.3 289.6l.9-.1 .1-.3-.1-.5-.9-.1v2M231.8 289.6l.5 1M243.4 289.6h.6M244.4 288.6h-1v2M244.6 288.6l.3 2 .4-2 .3 2 .4-2M244.6 284.9h-.9v2M244.8 284.9l.4 2 .3-2 .4 2 .3-2"/>
<path d="M246.5 284.9l.5 2 .6-2M247.4 288.9a.5 .5 0 0 0-.7-.3 .5 .5 0 0 0-.3 .7l.7 .4a.53 .53 0 0 1 .1 .8 .53 .53 0 0 1-.8-.2M248 288.7l.4-.1a1.36 1.36 0 0 1 0 2h-.2a1.56 1.56 0 0 1-.2-1.9zM248.1 285l.4-.1a1.36 1.36 0 0 1 0 2h-.2a1.56 1.56 0 0 1-.2-1.9zM249.4 289l.4-.4v2M249.5 285.3l.4-.4v2"/>
<circle cx="40.3" cy="273.4" r=".14"/>
</g>
<!-- layer: TEMPLATE 1 -->
<g fill="none" stroke="#000" stroke-width=".25">
<path d="M5.7 241.1h91.2v16h-91.2zM5.7 257.1h208.2v34.3h-208.2zM5.7 247.1h91.2M5.7 251.1h91.2M47.2 247.1v10M58.4 247.1v10M5.7 261.8h208.2M5.7 278.3h208.2M23.7 267.3h23M23.7 261.8v29.6M35.7 267.3v24.1M46.7 261.8v29.6"/>
<path d="M51.7 267.3h23.4M51.7 261.8v29.6M61.7 267.3v24.1M75.1 261.8v29.6M85.1 267.3h62.7M85.1 261.8v29.6M104.1 261.8v29.6M121.1 267.3v24.1M137.5 267.3v24.1M147.8 261.8v29.6M161.9 261.8v29.6M175.7 267.3h24.1"/>
<path d="M175.7 272.8h24.1M175.7 261.8v29.6M187.3 272.8v18.6M199.8 261.8v29.6M213.9 273h55.9v18.4h-55.9M219.8 273v18.4M235.3 273v18.4M258.3 273v18.4M213.9 281h55.9M213.9 284.1h55.9M213.9 287.7h55.9"/>
</g>
<!-- layer: ballast -->
<path d="M340.7 206.1h4.6M346 206.1h.7M347.5 206.1h.7M349 206.1h4.5" fill="none" stroke="#f00" stroke-width=".25"/>
<!-- layer: Template -->
<path d="M348.2 211.9l-3.7 1.9" fill="none" stroke="#fff" stroke-width=".25"/>
<g fill="#fff" stroke="#fff" stroke-width=".25">
<path d="M346.3 212.9l1.9-1v1.9z"/>
<path d="M344.5 211.9l1.8 1-1.8 .9z"/>
</g>
<!-- layer: TEXT -->
<path d="M345.8 212.9h1" fill="none" stroke="#f00" stroke-width=".25"/>
<!-- layer: VALVES -->
<g fill="#f00" stroke="#f00" stroke-width=".25">
<path d="M346.3 212.2l.1 .1z"/>
<path d="M346.7 212.7h.2z"/>
<path d="M345.8 212.6l.2 .1z"/>
<path d="M346.1 213h.4z"/>
<path d="M346.7 213h.2z"/>
<path d="M345.7 213h.4z"/>
<path d="M346.1 213.4h.4z"/>
<path d="M346.1 212.3h.2zM346.1 212.3h.2z"/>
<path d="M346.3 212.3h.1zM346.3 212.3h.2z"/>
<path d="M346 212.3h.3zM346 212.3h.3z"/>
<path d="M346.3 212.3h.2zM346.3 212.3h.4z"/>
<path d="M345.9 212.4l.4-.1zM345.9 212.4l.4-.1z"/>
<path d="M346.3 212.3h.4zM346.3 212.4h.4z"/>
<path d="M345.9 212.4h.4zM345.8 212.5l.5-.1z"/>
<path d="M346.3 212.4h.4zM346.3 212.5h.5z"/>
<path d="M345.8 212.5h.5zM345.8 212.6l.5-.1z"/>
<path d="M346.3 212.5h.5zM346.3 212.6h.6z"/>
<path d="M346.3 212.8h.2zM346.1 212.8l.2 .1z"/>
<path d="M345.7 212.7h.3zM345.7 212.8h.4z"/>
<path d="M345.8 212.6h.5l-.2 .2zM346.3 212.6l-.2 .2h.2z"/>
<path d="M346.3 212.6h.6l-.6 .2zM346.3 212.8l.6-.2z"/>
<path d="M346.5 212.8l.4-.1zM346.5 212.8h.4z"/>
<path d="M345.7 212.8h.4zM345.7 212.9h.6z"/>
<path d="M346.3 212.9l.6-.1zM346.3 212.9l.6-.1z"/>
<path d="M345.7 212.9h.6zM345.7 213l.6-.1z"/>
<path d="M346.3 212.9h.6zM346.5 213l.4-.1z"/>
<path d="M345.7 213h.4zM345.7 213h.3z"/>
<path d="M346 213h.5zM346 213h.7z"/>
<path d="M346.5 213h.4zM346.7 213h.2z"/>
<path d="M345.8 213.1l.9-.1zM345.8 213.1h1.1z"/>
<path d="M345.8 213.1h1.1zM345.8 213.2l1.1-.1z"/>
<path d="M345.8 213.2h1zM345.9 213.3l.9-.1z"/>
<path d="M345.9 213.3h.8zM346 213.4l.7-.1z"/>
<path d="M346 213.4h.7zM346.1 213.4h.6z"/>
<path d="M346.2 213.4h.3zM346.2 213.4h.2z"/>
</g>
<g fill="none" stroke="#f00" stroke-width=".25">
<path d="M344.5 211.9v1.9l3.7-1.9v1.9zM345.1 211h2.4M346.3 211v1.9"/>
<circle cx="346.3" cy="212.8" r=".6"/>
</g>
<!-- layer: 0 -->
<path d="M343.8 216.4v2.6M343.8 217.7h5.5M344.5 218.8l1.4 1.3M347.3 217.7l-2.2 1.7M349.3 216.4v2.6" fill="none" stroke="#f00" stroke-width=".25"/>
<path d="M.7 1v295.3h418.4" fill="none" stroke="#000" stroke-width=".25"/>
<text font-size="6.6" x="360.9" y="197.6">LEGEND</text>
<g font-size="4.9">
<text x="334.1" y="201.8">No.</text>
<text x="243.1" y="284.7">FW01</text>
</g>
<g font-size="4.4">
<text x="91" y="266.3">PIPE</text>
<text x="183.4" y="266.3">VALVE</text>
<text x="9.5" y="272">SYSTEM</text>
<text x="50.8" y="274.5" transform="rotate(-90 50.8 274.5)">CLASS</text>
<text x="51.5" y="274.8">MEDIUM</text>
<text x="149.6" y="272">GASKET</text>
<text x="200.7" y="272">REMARKS</text>
<text x="177.4" y="277.6">BODY</text>
<text x="190.1" y="277.6">TRIM</text>
<text x="37.7" y="286.8">NOR</text>
<text x="52.2" y="286.8">WATER</text>
<text x="178.9" y="286.8">BC</text>
<text x="191.2" y="286.8">BC</text>
</g>
<g font-size="3.5">
<text x="306.1" y="276.4">SANITARY &amp; F.W SERVICE SYSTEM PIPING SCHEMATIC</text>
<text x="406.5" y="288.1">B</text>
</g>
<g font-size="2.8">
<text x="304.5" y="260.8">Orkim Ship Management</text>
<text x="388.5" y="260.4">LeesGreen</text>
<text x="304" y="265.2">-</text>
<text x="385.3" y="269">ORKIM POWER</text>
<text x="388.9" y="264.9">9546825</text>
<text x="312.8" y="288">1</text>
<text x="345.4" y="287.5">GSPL-P1513-PI-0004</text>
</g>
<g font-size="2.5">
<text x="295.2" y="233.9">B</text>
<text x="304.9" y="233.9">29/10/2024</text>
<text x="323.8" y="233.9">TEMPLATE UPDATED</text>
<text x="386.1" y="233.9">SK</text>
<text x="397.1" y="233.9">TT</text>
<text x="407.4" y="233.9">GC</text>
<text x="295.2" y="237.1">A</text>
<text x="305" y="237.1">17/10/2024</text>
<text x="323.8" y="237.1">ISSUED FOR APPROVAL</text>
<text x="386.1" y="237.1">SK</text>
<text x="397.1" y="237.1">TT</text>
<text x="407.4" y="237.1">GC</text>
<text x="352.6" y="245.4">Designed By:</text>
<text x="290.3" y="260.8">Client:</text>
<text x="352.6" y="260.6">BWTS Maker Name:</text>
<text x="290.3" y="264.9">Location:</text>
<text x="290.3" y="269.1">Project No: P1513</text>
<text x="352.5" y="265.2">IMO No.:</text>
<text x="352.5" y="269.1">Project Name:</text>
<text x="290.3" y="272.7">Drawing title:</text>
<text x="290.4" y="283">Scale</text>
<text x="290.6" y="287.6">N.T.S</text>
<text x="298.9" y="283">Format</text>
<text x="301.6" y="287.6">A3</text>
<text x="309.7" y="283">Sheet</text>
<text x="319.8" y="283">Drawing No:</text>
<text x="401.1" y="283">Revision No.</text>
</g>
<g font-size="2.1">
<text x="294" y="240.7">REV.</text>
<text x="308.9" y="240.7">DATE</text>
<text x="342.1" y="240.7">DESCRIPTION</text>
<text x="383.1" y="240.7">DRAWN BY</text>
<text x="395.6" y="240.7">CHKD BY</text>
<text x="407" y="240.7">APPRD</text>
</g>
</svg>
